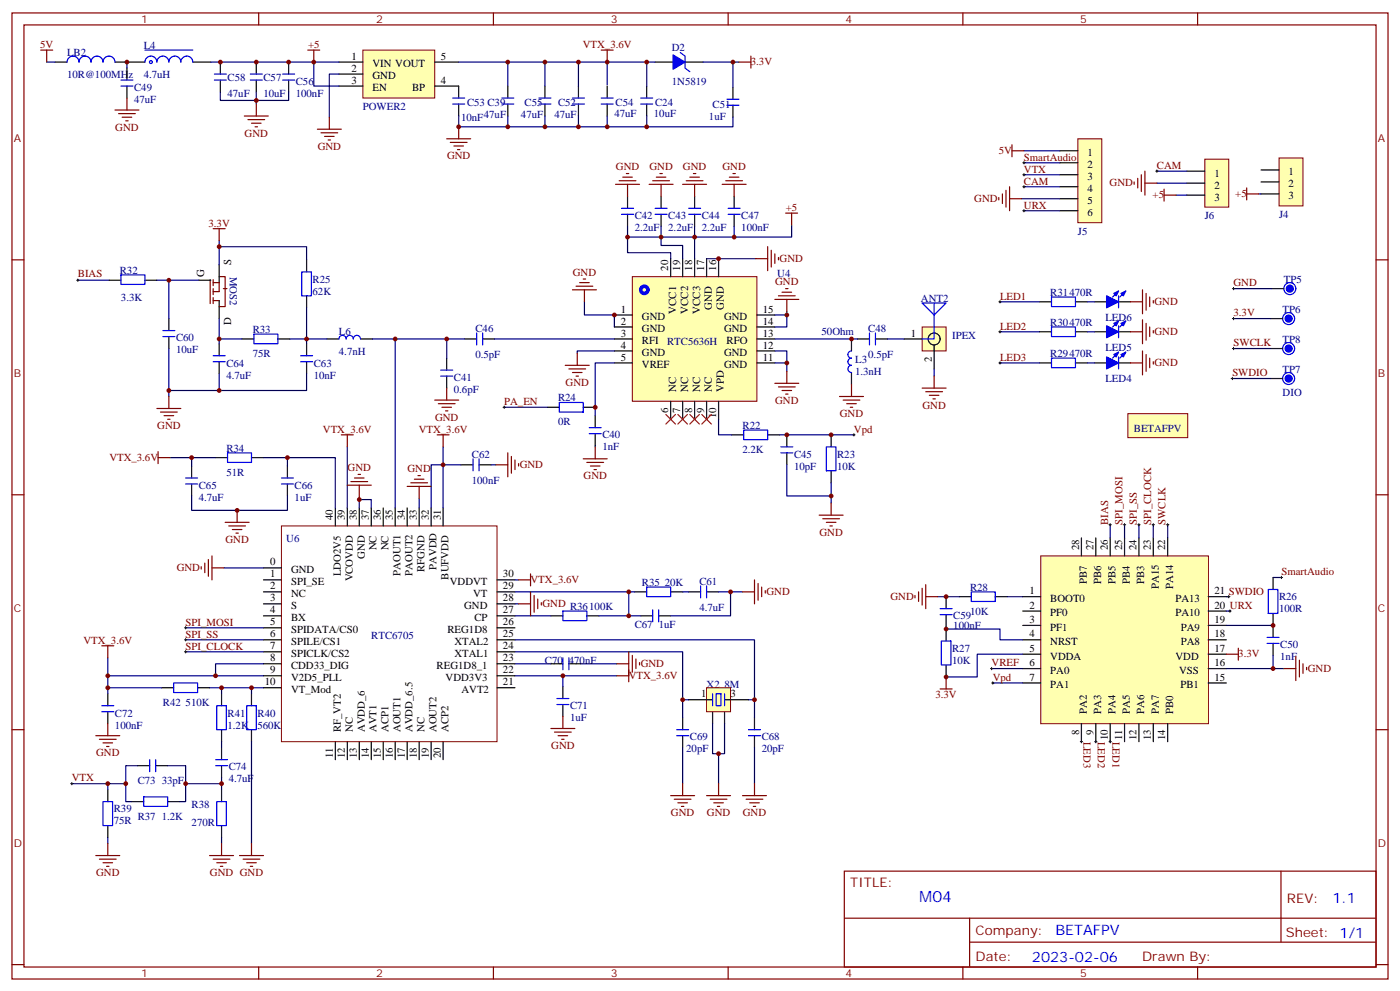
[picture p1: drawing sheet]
<svg xmlns="http://www.w3.org/2000/svg" width="412mm" height="292mm" viewBox="0 0 412 292" stroke-linecap="round" stroke-linejoin="round" font-family="sans-serif">
<g fill="none" stroke="#870000" stroke-width=".35">
<path d="M3.5 3.8h405.4v284.3h-405.4zM7.1 7.3h398.2v277.3h-398.2zM76.2 3.8v3.5M145.3 3.8v3.5M214.5 3.8v3.5M283.6 3.8v3.5M352.8 3.8v3.5M3.5 76.5h3.6M405.3 76.5h3.6M3.5 145.6h3.6M405.3 145.6h3.6M3.5 214.8h3.6"/>
<path d="M405.3 214.8h3.6M248.7 256.4h156.6v28.2h-156.6zM377.3 256.4v20.9M248.7 270.2h156.5M285.6 277.3h119.6M285.6 270.2v14.2M3.5 283.9h3.6M76.2 284.6v3.5M145.3 284.6v3.5M214.5 284.6v3.5M283.6 284.6v3.5M352.8 284.6v3.5"/>
<path d="M405.3 283.9h3.6"/>
</g>
<g fill="none" stroke="#000" stroke-width=".35">
<path d="M149.6 25.3v3.6M149.6 30.6v3.5M190.5 25.3v3.6M190.5 30.6v3.5M184.9 57.8v3.5M194.7 57.8v3.5M204.6 57.8v3.5M184.9 63.1v3.5M194.7 63.1v3.5M204.6 63.1v3.5M250.8 99.8v3.5M131.6 105.4v3.5"/>
<path d="M131.6 110.7v3.5M250.8 109.6v3.6M175.3 122.3v3.6M175.3 127.6v3.6M215.5 128h3.6M226.1 128h3.6"/>
</g>
<g fill="none" stroke="#00f" stroke-width=".35">
<path d="M147.8 30.6h3.5M147.8 28.9h3.5M188.7 30.6h3.6M188.7 28.9h3.6M183.1 61.3h3.5M183.1 63.1h3.5M193 61.3h3.5M193 63.1h3.5M202.8 61.3h3.6M202.8 63.1h3.6M129.8 108.9h3.5M129.8 110.7h3.5"/>
<path d="M250.8 103.3a1.06 1.06 0 0 0-1 1.1 1.06 1.06 0 0 0 1 1 1.06 1.06 0 0 0-1 1.1 1.06 1.06 0 0 0 1 1 1.06 1.06 0 0 0-1 1.1 1.06 1.06 0 0 0 1 1M173.6 125.9h3.5M173.6 127.6h3.5M219.1 126.6h7v2.8h-7z"/>
</g>
<path d="M186.3 81.4h36.7v36.7h-36.7z" fill="#ffffb0" stroke="#800000" stroke-width=".29"/>
<g fill="none" stroke="#000" stroke-width=".35">
<path d="M216.3 57.8v3.5M197.6 76.1v5.3M201.1 76.1v5.3M204.6 76.1v5.3M208.1 76.1v5.3M211.7 76.1v5.3M216.3 63.1v3.5M136.9 99.8h3.5M142.2 99.8h3.5M181 92.7h5.3M181 96.2h5.3M181 99.8h5.3"/>
<path d="M223 92.7h5.2M223 96.2h5.2M223 99.8h5.2M161.2 119.9h3.5M171.8 119.9h3.5M181 103.3h5.3M181 106.8h5.3M197.6 118.1v5.3M201.1 118.1v5.3M204.6 118.1v5.3M208.1 118.1v5.3M211.7 118.1v5.3"/>
<path d="M223 103.3h5.2M223 106.8h5.2M231.8 128v3.5M231.8 133.3v3.5M244.8 128v3.5M244.8 138.6v3.5"/>
</g>
<circle cx="189.8" cy="85.3" r="1.06" fill="none" stroke="#00f" stroke-width="1.1"/>
<path d="M214.5 61.3h3.5M214.5 63.1h3.5M140.4 98v3.5M142.2 98v3.5M164.7 118.5h7.1v2.8h-7.1zM230 131.5h3.5M230 133.3h3.5M243.4 131.5h2.8v7.1h-2.8z" fill="none" stroke="#00f" stroke-width=".35"/>
<path d="M271.6 96.2h7.1v7.1h-7.1z" fill="#ffffb0" stroke="#800000" stroke-width=".29"/>
<g fill="none" stroke="#000" stroke-width=".35">
<path d="M16.2 18.3h3.6M33.9 18.3h3.5M252.6 99.8h3.5M257.9 99.8h3.5M266.3 99.8h5.3M374.3 93.8h3.5M374.6 84.9h3.6M275.2 101.5v7.1"/>
<circle cx="275.2" cy="99.8" r="1.76"/>
</g>
<g fill="none" stroke="#00f" stroke-width=".35">
<path d="M19.8 18.3a1.76 1.76 0 0 1 1.7-1.8 1.76 1.76 0 0 1 1.8 1.8 1.76 1.76 0 0 1 1.7-1.8 1.76 1.76 0 0 1 1.8 1.8 1.76 1.76 0 0 1 1.8-1.8 1.76 1.76 0 0 1 1.7 1.8 1.76 1.76 0 0 1 1.8-1.8 1.76 1.76 0 0 1 1.8 1.8M256.1 98v3.5M257.9 98v3.5M271.6 89.2h7.1l-3.5 3.5zM275.2 89.2v10.6h-3.6"/>
<circle cx="379.6" cy="93.8" r="1.76"/>
<circle cx="379.9" cy="84.9" r="1.76"/>
</g>
<g fill="#00f" stroke="#00f" stroke-width=".29">
<circle cx="379.9" cy="84.9" r="1.06"/>
<circle cx="379.6" cy="93.8" r="1.06"/>
</g>
<path d="M332.2 121.8h17.7v7h-17.7z" fill="#ffffb0" stroke="#800000" stroke-width=".29"/>
<path d="M37.4 18.3h5.3M56.8 18.3h5.3M37.4 20v3.6M37.4 25.3v3.6" fill="none" stroke="#000" stroke-width=".35"/>
<g fill="none" stroke="#00f" stroke-width=".35">
<path d="M42.7 18.3a1.76 1.76 0 0 1 1.7-1.8 1.76 1.76 0 0 1 1.8 1.8 1.76 1.76 0 0 1 1.8-1.8 1.76 1.76 0 0 1 1.7 1.8 1.76 1.76 0 0 1 1.8-1.8 1.76 1.76 0 0 1 1.8 1.8 1.76 1.76 0 0 1 1.7-1.8 1.76 1.76 0 0 1 1.8 1.8M42.7 14.7h14.1M35.6 25.3h3.6M35.6 23.6h3.6"/>
<circle cx="44.4" cy="18.3" r=".43"/>
</g>
<path d="M376.8 46.5h7v14.1h-7z" fill="#ffffb0" stroke="#800000" stroke-width=".29"/>
<g fill="none" stroke="#000" stroke-width=".35">
<path d="M85 18.3v3.5M85 23.6v3.5M135.1 25.3v3.6M135.1 30.6v3.5M160.5 25.3v3.6M160.5 30.6v3.5M170.4 25.3v3.6M170.4 30.6v3.5M178.9 25.3v3.6M178.9 30.6v3.5M215.9 25.7v3.5M215.9 31v3.5"/>
<path d="M371.5 50h5.3M371.5 53.6h5.3M371.5 57.1h5.3M90.3 76.5v3.5M90.3 87.1v3.5M322.4 97.6h3.6M322.4 88.8h3.6M329.5 97.6h3.5M329.5 88.8h3.5M322.4 106.8h3.6M329.5 106.8h3.5M375 170v3.5"/>
<path d="M375 180.6v7M375 189.4v3.5"/>
</g>
<g fill="none" stroke="#00f" stroke-width=".35">
<path d="M83.3 21.8h3.5M83.3 23.6h3.5M133.3 30.6h3.6M133.3 28.9h3.6M158.7 30.6h3.6M158.7 28.9h3.6M168.6 30.6h3.6M168.6 28.9h3.6M177.1 30.6h3.5M177.1 28.9h3.5M214.1 31h3.6M214.1 29.2h3.6"/>
<path d="M88.9 80h2.8v7.1h-2.8zM329.5 87.1v3.5M329.5 95.9v3.5M329.5 94.5l-1.8 1.7M329.5 85.7l-1.8 1.7M331.6 94.5l-1.8 1.7M331.6 85.7l-1.8 1.7M329.5 103.6l-1.8 1.8M329.5 105.1v3.5M331.6 103.6l-1.8 1.8M373.6 173.5h2.8v7.1h-2.8zM373.2 187.6h3.6"/>
<path d="M373.2 189.4h3.6"/>
</g>
<g fill="#00f" stroke="#00f" stroke-width=".35">
<path d="M326 105.1l3.5 1.7-3.5 1.8z"/>
<path d="M328.1 104.4l1.4-.8-.7 1.5z"/>
<path d="M330.2 104.4l1.4-.8-.7 1.5z"/>
<path d="M326 95.9l3.5 1.7-3.5 1.8z"/>
<path d="M328.1 95.2l1.4-.7-.7 1.4z"/>
<path d="M330.2 95.2l1.4-.7-.7 1.4z"/>
<path d="M326 87.1l3.5 1.7-3.5 1.8z"/>
<path d="M328.1 86.4l1.4-.7-.7 1.4z"/>
<path d="M330.2 86.4l1.4-.7-.7 1.4z"/>
</g>
<path d="M106.9 14.7h21.2v14.2h-21.2z" fill="#ffffb0" stroke="#800000" stroke-width=".29"/>
<path d="M64.9 18.3v3.5M75.5 18.3v3.5M99.8 18.3h7.1M128.1 18.3h7M193 18.3h5.3M201.8 18.3h5.3M64.9 23.6v3.5M75.5 23.6v3.5M99.8 21.8h7.1M99.8 25.3h7.1M128.1 25.3h7" fill="none" stroke="#000" stroke-width=".35"/>
<path d="M200.4 15.5l1.4 1v3.5l1.4 1.1M63.1 23.6h3.6M63.1 21.8h3.6M73.7 23.6h3.6M73.7 21.8h3.6" fill="none" stroke="#00f" stroke-width=".35"/>
<path d="M198.3 16.2l3.5 2.1-3.5 2.1z" fill="#00f" stroke="#00f" stroke-width=".35"/>
<path d="M317.5 40.9h7.1v24.6h-7.1z" fill="#ffffb0" stroke="#800000" stroke-width=".29"/>
<g fill="none" stroke="#000" stroke-width=".35">
<path d="M312.2 44.4h5.3M312.2 47.9h5.3M312.2 51.4h5.3M312.2 55h5.3M312.2 58.5h5.3M312.2 62h5.3M306.2 97.6h3.5M306.2 88.8h3.5M316.8 97.6h3.5M316.8 88.8h3.5M306.2 106.8h3.5M316.8 106.8h3.5"/>
<path d="M374.3 111.4h3.5M374.3 102.6h3.5M278.7 175.6v3.5M282.6 175.6h3.5M293.2 175.6h3.5M278.7 180.9v3.5M278.7 185.1v3.6M278.7 195.7v3.5"/>
</g>
<g fill="none" stroke="#00f" stroke-width=".35">
<path d="M309.7 96.2h7.1v2.9h-7.1zM309.7 87.4h7.1v2.8h-7.1zM309.7 105.4h7.1v2.8h-7.1zM276.9 179.1h3.6M286.1 174.2h7.1v2.8h-7.1zM276.9 180.9h3.6M277.3 188.7h2.8v7h-2.8z"/>
<circle cx="379.6" cy="102.6" r="1.76"/>
<circle cx="379.6" cy="111.4" r="1.76"/>
</g>
<g fill="#00f" stroke="#00f" stroke-width=".29">
<circle cx="379.6" cy="111.4" r="1.06"/>
<circle cx="379.6" cy="102.6" r="1.06"/>
</g>
<path d="M306.6 163.6h49.4v49.4h-49.4z" fill="#ffffb0" stroke="#800000" stroke-width=".29"/>
<g fill="none" stroke="#000" stroke-width=".35">
<path d="M64.6 77.9v5.3M32.1 82.5h3.5M42.7 82.5h3.5M49.7 93.8v3.5M49.7 99.1v3.5M58.6 82.5h3.5M64.6 88.5v5.3M318.6 158.3v5.3M322.8 158.3v5.3M327 158.3v5.3M331.3 158.3v5.3M335.5 158.3v5.3"/>
<path d="M339.7 158.3v5.3M344 158.3v5.3M301.3 175.6h5.3M301.3 179.8h5.3M356 175.6h5.2M356 179.8h5.2M301.3 184.1h5.3M301.3 188.3h5.3M301.3 192.5h5.3M301.3 196.8h5.3M356 184.1h5.2M356 188.3h5.2"/>
<path d="M356 192.5h5.2M356 196.8h5.2M301.3 201h5.3M318.6 213v5.3M322.8 213v5.3M327 213v5.3M331.3 213v5.3M335.5 213v5.3M339.7 213v5.3M344 213v5.3M356 201h5.2"/>
</g>
<path d="M35.6 80.9h7.1v2.8h-7.1zM48 97.3h3.5M48 99.1h3.5" fill="none" stroke="#00f" stroke-width=".35"/>
<path d="M61.9 82.3v7.1M62.8 82.3v1.8M62.8 84.9v1.8M62.8 87.6v1.8M62.8 88.5h1.8M62.8 83.2h1.8v2.6h-1.8M64.6 81.4h1.7v8.8h-1.7M65.8 84.9h1.1" fill="none" stroke="#800000" stroke-width=".35"/>
<path d="M354.9 46.8h7v14.2h-7z" fill="#ffffb0" stroke="#800000" stroke-width=".29"/>
<g fill="none" stroke="#000" stroke-width=".35">
<path d="M349.6 50.4h5.3M349.6 53.9h5.3M349.6 57.4h5.3M71.3 99.8h3.5M81.8 99.8h3.6M96.3 99.8h3.5M106.2 99.8h3.5M64.6 101.2v3.5M64.6 106.5v3.5M90.3 101.2v3.5M90.3 106.5v3.5M56.4 137.2v3.5"/>
<path d="M63.5 134.7h3.5M74.1 134.7h3.5M84.7 137.2v3.5M135.8 136.8h3.5M141.1 136.8h3.5M56.4 142.5v3.5M84.7 142.5v3.5M98.8 149.5v5.3M102.3 149.5v5.3M105.8 149.5v5.3M109.4 149.5v5.3M112.9 149.5v5.3"/>
<path d="M116.4 149.5v5.3M119.9 149.5v5.3M123.5 149.5v5.3M127 149.5v5.3M130.5 149.5v5.3M77.6 174.2h5.3M77.6 177.7h5.3M77.6 170.7h5.3M77.6 167.1h5.3M146.4 174.2h5.3M146.4 177.7h5.3M146.4 170.7h5.3"/>
<path d="M202.8 174.2h3.6M208.1 174.2h3.6M77.6 181.3h5.3M77.6 184.8h5.3M77.6 191.8h5.3M77.6 188.3h5.3M77.6 195.4h5.3M77.6 198.9h5.3M146.4 181.3h5.3M146.4 184.8h5.3M146.4 191.8h5.3M146.4 188.3h5.3"/>
<path d="M146.4 195.4h5.3M146.4 198.9h5.3M77.6 202.4h5.3M98.8 218.3v5.3M102.3 218.3v5.3M105.8 218.3v5.3M109.4 218.3v5.3M112.9 218.3v5.3M116.4 218.3v5.3M119.9 218.3v5.3M123.5 218.3v5.3M127 218.3v5.3"/>
<path d="M130.5 218.3v5.3M146.4 202.4h5.3M209.9 209.5v3.5M213.4 209.5v3.5"/>
</g>
<g fill="none" stroke="#00f" stroke-width=".35">
<path d="M74.8 98.4h7v2.8h-7zM106.2 99.7a1.06 1.06 0 0 0-1.1-1 1.06 1.06 0 0 0-1 1.1 1.06 1.06 0 0 0-1.1-1.1 1.06 1.06 0 0 0-1 1.1 1.06 1.06 0 0 0-1.1-1.1 1.06 1.06 0 0 0-1.1 1.1M62.8 104.7h3.5M62.8 106.5h3.5M88.5 104.7h3.6M88.5 106.5h3.6M67 133.3h7.1v2.8h-7.1zM139.3 135v3.6M141.1 135v3.6M54.7 140.7h3.5M54.7 142.5h3.5M82.9 140.7h3.5"/>
<path d="M82.9 142.5h3.5M206.4 172.4v3.6M208.1 172.4v3.6"/>
</g>
<path d="M82.9 154.8h63.5v63.5h-63.5z" fill="none" stroke="#800000" stroke-width=".29"/>
<path d="M208.1 202.4h7.1v7.1h-7.1z" fill="#ffffb0" stroke="#800000" stroke-width=".29"/>
<g fill="none" stroke="#000" stroke-width=".35">
<path d="M187 174.2h3.5M197.6 174.2h3.5M162.3 181.3h3.5M162.3 195.4h3.5M167.6 195.4h3.5M172.9 181.3h3.5M188.7 181.3h3.6M194 181.3h3.6M31.7 204.2v3.5M31.7 209.5v3.5M47.6 202.4h3.6M58.2 202.4h3.5"/>
<path d="M65.3 204.2v3.5M65.3 214.8v3.5M74.1 204.2v3.5M74.1 214.8v3.5M165.8 202.1v3.5M165.8 207.4v3.5M201.1 211.2v3.6M201.1 216.5v3.6M202.8 206h7.1M213.4 206h7.1M222.2 211.2v3.6M222.2 216.5v3.6"/>
<path d="M31.7 232.4v3.5M38.8 235.9h3.5M40.6 225.4h3.5M45.9 225.4h3.5M49.4 235.9h3.5M65.3 220.1v3.5M65.3 225.4v3.5M65.3 232.4v3.5M31.7 243v3.5M65.3 243v3.5"/>
</g>
<g fill="none" stroke="#00f" stroke-width=".35">
<path d="M165.8 179.8h7.1v2.9h-7.1zM190.5 172.8h7.1v2.8h-7.1zM192.3 179.5v3.5M194 179.5v3.5M165.8 193.6v3.5M167.6 193.6v3.5M30 207.7h3.5M30 209.5h3.5M51.2 201h7v2.8h-7zM63.9 207.7h2.8v7.1h-2.8zM72.7 207.7h2.8v7.1h-2.8zM164 207.4h3.6"/>
<path d="M164 205.6h3.6M199.3 216.5h3.5M199.3 214.8h3.5M209.9 204.2v3.5M211 204.2h1.4v3.5h-1.4zM213.4 204.2v3.5M220.5 216.5h3.5M220.5 214.8h3.5M30.3 235.9h2.9v7.1h-2.9zM42.3 234.5h7.1v2.8h-7.1zM44.1 223.6v3.5M45.9 223.6v3.5"/>
<path d="M63.5 225.4h3.5M63.5 223.6h3.5M63.9 235.9h2.8v7.1h-2.8z"/>
</g>
<g fill="none" stroke="#000080" stroke-width=".35">
<path d="M13.8 18.3h2.4M37.4 18.3v1.7M62.1 18.3h37.7M92.4 18.3v7h7.4M135.1 18.3h14.5v7M149.6 18.3h29.3M160.5 18.3v7M170.4 18.3v7M178.9 18.3h14.1M178.9 18.3v6.7M190.5 18.3v7M207.1 18.3h10.6"/>
<path d="M215.9 18.3v7.4M64.9 27.1v2.5h20.1v-2.5M75.5 27.1v3.5M99.8 21.8h-2.8v12.7M135.1 34.1v3.2h55.4v-3.2M149.6 34.1v3.2M160.5 34.1v3.2M170.4 34.1v3.2M178.9 34.1v3.2M215.9 34.5v2.8h-25.4M300.9 58.5h11.3M301.6 44.4h10.6"/>
<path d="M301.6 51.4h10.6M301.6 55h10.6M301.6 47.9h10.6M340.8 50.4h8.8M340.8 53.9h8.8M346.4 57.4h3.2M370.8 57.1h.7M64.6 72.6h25.7v3.9M64.6 70.8v7.1M184.9 66.6v3.2M194.7 66.6v5.6h6.4v3.9M204.6 66.6v9.5"/>
<path d="M208.1 76.1h14.5M216.3 66.6v3.2M233.2 66.3v3.5h-48.3v4.6h12.7v1.7M301.6 62h10.6M22.9 82.5h9.2M46.2 82.5h12.4M49.7 82.5v11.3M64.6 93.8v6h6.7M64.6 99.8v1.4M85.4 99.8h10.9M90.3 90.6v10.6M109.7 99.8h6.7"/>
<path d="M131.6 99.8h-15.2v49.7M136.9 99.8h-5.3v5.6M145.7 99.8h35.3M172.2 88.8v3.9h8.8v3.5M228.2 99.8h24.4M231.8 91.7v1h-3.6M231.8 92.7v3.5h-3.6M261.4 99.8h4.9M294.6 97.6h11.6M294.6 88.8h11.6M320.3 97.6h2.1M320.3 88.8h2.1"/>
<path d="M363.4 84.9h11.2M363.4 93.8h10.9M49.7 102.6v12.3M64.6 110v4.9M90.3 110v4.9h-40.6v1.8M148.5 119.9h12.7M181 106.8h-5.7v15.5M181 103.3h-11v.7M228.2 103.3h3.6v3.5M228.2 106.8h3.6v2.5M275.2 108.6v2.1M294.6 106.8h11.6"/>
<path d="M320.3 106.8h2.1M363 111.4h11.3M363.4 102.6h10.9M50.1 134.7h13.4M56.4 134.7v2.5M77.6 134.7h21.2v14.8M84.7 134.7v2.5M102.3 131.5v18M130.5 131.5v5.3h5.3M144.6 136.8h1.4M175.3 131.2v.3M211.7 123.4v4.6h3.8"/>
<path d="M229.7 128h21.8M231.8 136.8v9.2h13v2.1M56.4 146v4.2h28.3v-4.2M105.8 147h3.6v2.5M105.8 146.3v3.2M123.5 146.7v2.8M127 149.5v-12.7h3.5v12.7M244.8 142.1v3.9M327 154.4v3.9M331.3 154.4v3.9M335.5 154.4v3.9M339.7 154.4v3.9"/>
<path d="M344 154.4v3.9M66 167.1h11.6M151.7 174.2h33.5v7.1h-8.8M151.7 170.7h1.1M151.7 177.7h1.1M185.2 174.2h1.8M201.1 174.2h1.7M211.7 174.2h3.5M218.7 174.2h-3.5v7.1h-17.6M276.2 175.6h6.4M296.7 175.6h4.6M361.2 179.8h1.1"/>
<path d="M361.2 175.6h.7M375 170h2.5M31.7 193.6v5.3M54.7 184.8h22.9M54.7 188.3h22.9M54.7 191.8h22.9M63.5 198.9h-31.8v3.5M77.6 195.4h-14.1v3.5h14.1M151.7 188.3h70.5v17.7M151.7 191.8h49.4v14.2M151.7 198.9h14.1v3.2M151.7 181.3h10.6"/>
<path d="M151.7 195.4h10.6M165.8 198.9h15.9M171.1 195.4h10.6M185.2 181.3h3.5M278.7 184.4v.7h15.9v3.2h6.7M292.1 196.8h9.2M301.3 192.5h-13.4v6.7h-9.2M361.2 196.8h17M361.2 184.1h14.2M375 192.9v3.9M47.6 202.4h-15.9v1.8M61.7 202.4h12.4"/>
<path d="M65.3 202.4v1.8M65.3 218.3v1.8M74.1 218.3v30M77.6 202.4h-3.5v1.8M202.8 206h-1.7v5.2M209.9 213v8.8h3.5v-8.8M220.5 206h1.7v5.2M292.5 201h8.8M21.2 230.6h15.8M31.7 230.6v1.8M40.6 225.4h-3.6v10.5h1.8M49.4 225.4h5.3v10.5h-1.8"/>
<path d="M54.7 230.6h10.6M65.3 228.9v3.5M201.1 220.1v10.5M211.7 221.8v8.8M222.2 220.1v10.5M31.7 246.5v1.8M65.3 246.5v1.8"/>
</g>
<g fill="none" stroke="#000" stroke-width=".29">
<path d="M301.3 47.9h.7M301.3 55h.7M301.3 51.4h.7M301.6 47.6v.7M301.6 51.1v.7M301.6 54.6v.7M340.4 50.4h.7M340.8 50v.7M301.3 62h.7M301.6 61.7v.7M22.6 82.5h.7M22.9 82.1v.7"/>
<path d="M294.2 97.6h.7M294.2 88.8h.7M294.6 88.5v.7M294.6 97.3v.7M363 84.9h.7M363 93.8h.7M363.4 84.6v.7M363.4 93.4v.7M148.2 119.9h.7M148.5 119.5v.7M294.2 106.8h.7M294.6 106.5v.7"/>
<path d="M362.7 111.4h.7M363 111.1v.7M363 102.6h.7M363.4 102.2v.7M251.2 128h.7M251.5 127.6v.7M326.7 154.4h.7M327 154.1v.7M330.9 154.4h.7M331.3 154.1v.7M335.1 154.4h.7M335.5 154.1v.7"/>
<path d="M339.4 154.4h.7M339.7 154.1v.7M343.6 154.4h.7M344 154.1v.7M361.6 175.6h.7M361.9 179.8h.8M361.9 175.3v.7M362.3 179.5v.7M377.1 170h.7M377.5 169.6v.7M54.3 191.8h.7M54.3 188.3h.7"/>
<path d="M54.3 184.8h.7M54.7 184.4v.7M54.7 188v.7M54.7 191.5v.7M291.7 196.8h.8M292.1 196.4v.7M292.1 201h.7M292.5 200.7v.7M318.2 218.3h.7M318.6 217.9v.8M322.4 218.3h.7M322.8 217.9v.8"/>
<path d="M326.7 218.3h.7M327 217.9v.8M20.8 230.6h.7M21.2 230.3v.7"/>
</g>
<g fill="none" stroke="#800000" stroke-width=".35">
<path d="M12 14.7h3.5M13.8 14.7v3.6M90.7 14.7h3.5M92.4 14.7v3.6M177.1 14.7h3.5M178.9 14.7v3.6M217.7 18.3h3.5M221.2 16.5v3.5M33.9 32.4h7M34.9 33.4h5M36 34.5h2.8M37 35.6h.7"/>
<path d="M37.4 28.9v3.5M72 34.1h7M73 35.2h5M74.1 36.3h2.8M75.1 37.3h.7M75.5 30.6v3.5M93.5 38h7M94.5 39.1h5M97 34.5v3.5M135.1 37.3v3.6M95.6 40.1h2.8M96.7 41.2h.7"/>
<path d="M131.6 40.9h7M132.6 41.9h5M133.7 43h2.8M134.8 44h.7M181.3 54.3h7.1M182.4 53.2h4.9M183.4 52.1h2.9M184.5 51.1h.7M184.9 54.3v3.5M191.2 54.3h7.1M192.3 53.2h4.9M193.3 52.1h2.8"/>
<path d="M194.4 51.1h.7M194.7 54.3v3.5M201.1 54.3h7M202.1 53.2h5M203.2 52.1h2.8M204.3 51.1h.7M204.6 54.3v3.5M212.7 54.3h7.1M213.8 53.2h4.9M214.8 52.1h2.9M215.9 51.1h.7M216.3 54.3v3.5"/>
<path d="M294.2 58.1v.7M295.3 57.1v2.8M296.3 56v5M297.4 58.5h3.5M297.4 55v7M298.1 44.4h3.5M298.1 42.6v3.5M334.1 53.6v.7M335.1 52.5v2.8M336.2 51.4v5M337.3 53.9h3.5M337.3 50.4v7"/>
<path d="M342.9 57.4h3.5M342.9 55.7v3.5M367.2 57.1h3.6M367.2 55.3v3.5M62.8 67.3h3.5M64.6 67.3v3.5M222.6 76.1h3.5M226.1 72.6v7.1M227.2 73.7v4.9M228.2 74.7v2.8M229.3 75.8v.7M231.4 62.7h3.5"/>
<path d="M233.2 62.7v3.6M168.6 85.3h7.1M169.7 84.2h4.9M170.7 83.2h2.9M171.8 82.1h.7M172.2 85.3v3.5M228.2 88.1h7.1M229.3 87.1h4.9M230.4 86h2.8M231.4 84.9h.7M231.8 88.1v3.6M333 97.6h3.5"/>
<path d="M333 88.8h3.5M336.5 85.3v7.1M336.5 94.1v7.1M337.6 86.4v4.9M337.6 95.2v4.9M338.7 87.4v2.8M338.7 96.2v2.9M339.7 88.5v.7M339.7 97.3v.7M49.7 116.7v3.5M128.1 117.8h7M129.1 118.8h5"/>
<path d="M130.2 119.9h2.8M131.6 114.2v3.6M166.5 107.5h7.1M167.6 108.6h4.9M168.6 109.6h2.8M169.7 110.7h.7M170 104v3.5M228.2 112.8h7.1M229.3 113.9h4.9M230.4 114.9h2.8M231.4 116h.7M231.8 109.3v3.5"/>
<path d="M247.3 116.7h7.1M248.4 117.8h4.9M249.4 118.8h2.8M250.5 119.9h.7M250.8 113.2v3.5M271.6 114.2h7.1M272.7 115.3h4.9M273.8 116.3h2.8M274.8 117.4h.7M275.2 110.7v3.5M333 106.8h3.5M336.5 103.3v7"/>
<path d="M337.6 104.4v4.9M338.7 105.4v2.8M339.7 106.5v.7M46.2 120.2h7.1M46.6 134.7h3.5M46.6 132.9v3.6M47.3 121.3h4.9M48.3 122.3h2.9M49.4 123.4h.7M100.5 128h3.6M102.3 128v3.5M105.5 139.6h.7"/>
<path d="M123.1 140h.7M128.8 128h3.5M130.5 128v3.5M131.2 120.9h.7M146 136.8h3.6M149.6 133.3v7M150.6 134.3v5M151.7 135.4v2.8M152.8 136.5v.7M171.8 135h7.1M172.9 136.1h4.9M173.9 137.2h2.8"/>
<path d="M175 138.2h.7M175.3 131.5v3.5M66.3 153.7h7.1M67.4 154.8h4.9M68.4 155.9h2.9M69.5 156.9h.7M69.8 150.2v3.5M102.3 142.8h7.1M103.4 141.7h4.9M104.4 140.7h2.8M105.8 142.8v3.5M119.9 143.2h7.1"/>
<path d="M121 142.1h4.9M122.1 141h2.8M123.5 143.2v3.5M241.3 151.6h7.1M242.4 152.7h4.9M243.4 153.7h2.8M244.5 154.8h.7M244.8 148.1v3.5M59.3 166.8v.7M60.3 165.7v2.9M61.4 164.7v4.9M62.4 167.1h3.6"/>
<path d="M62.4 163.6v7.1M152.8 170.7h3.5M152.8 177.7h3.5M156.3 168.9v3.5M156.3 174.2v7.1M157.3 175.3v4.9M158.4 176.3v2.8M159.5 177.4v.7M218.7 174.2h3.5M222.2 170.7v7M223.3 171.7v5M224.4 172.8v2.8"/>
<path d="M225.4 173.8v.8M269.5 175.3v.7M270.6 174.2v2.8M271.6 173.1v5M272.7 175.6h3.5M272.7 172.1v7M30 190.1h3.5M31.7 190.1v3.5M181.7 195.4h3.5M181.7 198.9h3.5M185.2 191.8v8.9M186.3 192.9v4.9"/>
<path d="M187.3 194v2.8M188.4 195v.7M278.7 199.2v3.6M361.2 192.5h3.6M364.8 190.8v3.5M378.2 196.8h3.5M381.7 193.3v7M382.8 194.3v4.9M383.8 195.4v2.8M384.9 196.4v.7M28.2 216.5h7.1M29.3 217.6h4.9"/>
<path d="M30.3 218.7h2.9M31.4 219.7h.7M31.7 213v3.5M162.3 214.4h7M163.3 215.5h5M164.4 216.5h2.8M165.5 217.6h.7M165.8 210.9v3.5M276.9 202.8h3.6M197.6 234.2h7M198.6 235.2h5M199.7 236.3h2.8"/>
<path d="M200.7 237.3h.7M201.1 230.6v3.6M208.1 234.2h7.1M209.2 235.2h4.9M210.3 236.3h2.8M211.3 237.3h.7M211.7 230.6v3.6M218.7 234.2h7.1M219.8 235.2h4.9M220.8 236.3h2.9M221.9 237.3h.7M222.2 230.6v3.6"/>
<path d="M28.2 251.8h7.1M29.3 252.9h4.9M30.3 253.9h2.9M31.4 255h.7M31.7 248.3v3.5M61.7 251.8h7.1M62.8 252.9h4.9M63.9 253.9h2.8M64.9 255h.7M65.3 248.3v3.5M70.6 251.8h7M71.6 252.9h5"/>
<path d="M72.7 253.9h2.8M73.7 255h.7M74.1 248.3v3.5"/>
</g>
<path d="M196.1 122l2.9 2.8M199 122l-2.9 2.8M199.7 122l2.8 2.8M202.5 122l-2.8 2.8M203.2 122l2.8 2.8M206 122l-2.8 2.8M206.7 122l2.8 2.8M209.5 122l-2.8 2.8" fill="none" stroke="#f00" stroke-width=".35"/>
<g fill="#800000">
<circle cx="375" cy="184.1" r=".71"/>
<circle cx="375" cy="196.8" r=".71"/>
<circle cx="278.7" cy="175.6" r=".71"/>
<circle cx="278.7" cy="185.1" r=".71"/>
<circle cx="278.7" cy="199.2" r=".71"/>
<circle cx="250.8" cy="99.8" r=".71"/>
<circle cx="244.8" cy="128" r=".71"/>
<circle cx="244.8" cy="146" r=".71"/>
<circle cx="231.8" cy="92.7" r=".71"/>
<circle cx="231.8" cy="106.8" r=".71"/>
<circle cx="231.8" cy="128" r=".71"/>
<circle cx="222.3" cy="206" r=".71"/>
<circle cx="216.3" cy="69.8" r=".71"/>
<circle cx="215.9" cy="18.3" r=".71"/>
<circle cx="215.2" cy="174.2" r=".71"/>
<circle cx="211.7" cy="76.1" r=".71"/>
<circle cx="211.7" cy="221.8" r=".71"/>
<circle cx="204.6" cy="69.8" r=".71"/>
<circle cx="201.1" cy="206" r=".71"/>
<circle cx="194.7" cy="69.8" r=".71"/>
<circle cx="190.5" cy="18.3" r=".71"/>
<circle cx="190.5" cy="37.3" r=".71"/>
<circle cx="185.2" cy="174.2" r=".71"/>
<circle cx="185.2" cy="181.3" r=".71"/>
<circle cx="184.9" cy="69.8" r=".71"/>
<circle cx="181" cy="92.7" r=".71"/>
<circle cx="178.9" cy="18.3" r=".71"/>
<circle cx="178.9" cy="37.3" r=".71"/>
<circle cx="175.3" cy="119.9" r=".71"/>
<circle cx="170.4" cy="18.3" r=".71"/>
<circle cx="170.4" cy="37.3" r=".71"/>
<circle cx="165.8" cy="198.9" r=".71"/>
<circle cx="160.5" cy="18.3" r=".71"/>
<circle cx="160.5" cy="37.3" r=".71"/>
<circle cx="149.6" cy="18.3" r=".71"/>
<circle cx="149.6" cy="37.3" r=".71"/>
<circle cx="135.1" cy="37.3" r=".71"/>
<circle cx="131.6" cy="99.8" r=".71"/>
<circle cx="130.5" cy="136.8" r=".71"/>
<circle cx="116.4" cy="99.8" r=".71"/>
<circle cx="105.8" cy="147" r=".71"/>
<circle cx="92.4" cy="18.3" r=".71"/>
<circle cx="90.3" cy="99.8" r=".71"/>
<circle cx="85" cy="18.3" r=".71"/>
<circle cx="84.7" cy="134.7" r=".71"/>
<circle cx="75.5" cy="18.3" r=".71"/>
<circle cx="75.5" cy="29.6" r=".71"/>
<circle cx="74.1" cy="202.4" r=".71"/>
<circle cx="69.9" cy="150.2" r=".71"/>
<circle cx="65.3" cy="202.4" r=".71"/>
<circle cx="65.3" cy="230.6" r=".71"/>
<circle cx="64.9" cy="18.3" r=".71"/>
<circle cx="64.6" cy="72.6" r=".71"/>
<circle cx="64.6" cy="99.8" r=".71"/>
<circle cx="64.6" cy="114.9" r=".71"/>
<circle cx="63.5" cy="198.9" r=".71"/>
<circle cx="56.4" cy="134.7" r=".71"/>
<circle cx="54.7" cy="230.6" r=".71"/>
<circle cx="49.7" cy="82.5" r=".71"/>
<circle cx="49.7" cy="114.9" r=".71"/>
<circle cx="37.4" cy="18.3" r=".71"/>
<circle cx="37" cy="230.6" r=".71"/>
<circle cx="31.8" cy="198.9" r=".71"/>
<circle cx="31.8" cy="202.4" r=".71"/>
<circle cx="31.8" cy="230.6" r=".71"/>
</g>
<text font-size="4.6" fill="#00f" x="270.8" y="265.4">M04</text>
<g font-size="4.2" fill="#00f">
<text x="392.5" y="265.7">1.1</text>
<text x="310.9" y="275.2">BETAFPV</text>
<text x="304" y="283">2023-02-06</text>
</g>
<g font-size="3.9" fill="#800">
<text x="250.5" y="261">TITLE:</text>
<text x="379.1" y="265.7">REV:</text>
<text x="287.4" y="275.2">Company:</text>
<text x="378.7" y="275.8">Sheet: 1/1</text>
<text x="287.4" y="282.9">Date:</text>
<text x="336.4" y="282.9">Drawn By:</text>
</g>
<g font-size="3.2" fill="#800">
<text x="41.6" y="6.8">1</text>
<text x="110.8" y="6.8">2</text>
<text x="179.9" y="6.8">3</text>
<text x="249.1" y="6.8">4</text>
<text x="318.2" y="6.8">5</text>
<text x="4.1" y="41.9">A</text>
<text x="405.9" y="41.9">A</text>
<text x="4.1" y="111.1">B</text>
<text x="405.9" y="111.1">B</text>
<text x="4.1" y="180.2">C</text>
<text x="405.9" y="180.2">C</text>
<text x="4.1" y="249.3">D</text>
<text x="405.9" y="249.3">D</text>
<text x="41.6" y="287.6">1</text>
<text x="110.8" y="287.6">2</text>
<text x="179.9" y="287.6">3</text>
<text x="249.1" y="287.6">4</text>
<text x="318.2" y="287.6">5</text>
</g>
<g font-size="3.2" fill="#800000">
<text x="11.8" y="14.1">5V</text>
<text x="90.7" y="14.1">+5</text>
<text x="171.7" y="14.1">VTX_3.6V</text>
<text x="221.2" y="19.2">3.3V</text>
<text x="34" y="38.5">GND</text>
<text x="72.1" y="40.2">GND</text>
<text x="93.6" y="44.1">GND</text>
<text x="131.7" y="46.9">GND</text>
<text x="294.2" y="45.3">5V</text>
<text x="301.6" y="47.3">SmartAudio</text>
<text x="181.4" y="50.1">GND</text>
<text x="191.3" y="50.1">GND</text>
<text x="201.2" y="50.1">GND</text>
<text x="212.8" y="50.1">GND</text>
<text x="301.6" y="50.8">VTX</text>
<text x="340.8" y="49.7">CAM</text>
<text x="287" y="59.4">GND</text>
<text x="301.6" y="54.3">CAM</text>
<text x="326.9" y="54.9">GND</text>
<text x="339.5" y="58.4">+5</text>
<text x="363.9" y="58">+5</text>
<text x="231.5" y="62.1">+5</text>
<text x="301.6" y="61.4">URX</text>
<text x="61.4" y="66.7">3.3V</text>
<text x="229.7" y="77.1">GND</text>
<text x="22.9" y="81.7">BIAS</text>
<text x="168.7" y="81.1">GND</text>
<text x="228.3" y="84">GND</text>
<text x="294.6" y="88.2">LED1</text>
<text x="340.1" y="89.8">GND</text>
<text x="363.4" y="84.3">GND</text>
<text x="363.4" y="93.1">3.3V</text>
<text x="294.6" y="97">LED2</text>
<text x="340.1" y="98.6">GND</text>
<text x="363.4" y="102">SWCLK</text>
<text x="294.6" y="106.2">LED3</text>
<text x="340.1" y="107.8">GND</text>
<text x="166.6" y="113.6">GND</text>
<text x="363" y="110.8">SWDIO</text>
<text x="148.5" y="119.2">PA_EN</text>
<text x="228.3" y="118.9">GND</text>
<text x="128.2" y="123.8">GND</text>
<text x="247.4" y="122.8">GND</text>
<text x="271.7" y="120.3">GND</text>
<text x="46.3" y="126.3">GND</text>
<text x="95.1" y="127.4">VTX_3.6V</text>
<text x="123.4" y="127.4">VTX_3.6V</text>
<text x="251.5" y="127.4">Vpd</text>
<text x="32.2" y="135.6">VTX_3.6V</text>
<text x="153.1" y="137.8">GND</text>
<text x="102.4" y="138.6">GND</text>
<text x="120" y="139">GND</text>
<text x="171.9" y="141.1">GND</text>
<text x="326.4" y="154.4" transform="rotate(-90 326.4 154.4)">BIAS</text>
<text x="330.6" y="154.4" transform="rotate(-90 330.6 154.4)">SPI_MOSI</text>
<text x="334.9" y="154.4" transform="rotate(-90 334.9 154.4)">SPI_SS</text>
<text x="339.1" y="154.4" transform="rotate(-90 339.1 154.4)">SPI_CLOCK</text>
<text x="343.3" y="154.4" transform="rotate(-90 343.3 154.4)">SWCLK</text>
<text x="66.4" y="159.8">GND</text>
<text x="241.4" y="157.7">GND</text>
<text x="52.1" y="168.1">GND</text>
<text x="156.3" y="171.6">VTX_3.6V</text>
<text x="377.5" y="169.3">SmartAudio</text>
<text x="159.8" y="178.7">GND</text>
<text x="225.8" y="175.2">GND</text>
<text x="262.3" y="176.6">GND</text>
<text x="54.7" y="184.1">SPI_MOSI</text>
<text x="24.6" y="189.4">VTX_3.6V</text>
<text x="54.7" y="191.2">SPI_CLOCK</text>
<text x="54.7" y="187.7">SPI_SS</text>
<text x="188.7" y="196.3">GND</text>
<text x="292.1" y="196.1">VREF</text>
<text x="364.8" y="193.5">3.3V</text>
<text x="385.2" y="197.7">GND</text>
<text x="185.2" y="199.8">VTX_3.6V</text>
<text x="292.5" y="200.4">Vpd</text>
<text x="275.6" y="205.3">3.3V</text>
<text x="162.4" y="220.5">GND</text>
<text x="319.2" y="218.3" transform="rotate(90 319.2 218.3)">LED3</text>
<text x="323.4" y="218.3" transform="rotate(90 323.4 218.3)">LED2</text>
<text x="327.7" y="218.3" transform="rotate(90 327.7 218.3)">LED1</text>
<text x="28.3" y="222.6">GND</text>
<text x="21.2" y="230">VTX</text>
<text x="197.7" y="240.2">GND</text>
<text x="208.2" y="240.2">GND</text>
<text x="218.8" y="240.2">GND</text>
<text x="28.3" y="257.9">GND</text>
<text x="61.8" y="257.9">GND GND</text>
</g>
<g font-size="3.2" fill="#000080">
<text x="19.8" y="16.5">LB2</text>
<text x="42.3" y="14.4">L4</text>
<text x="197.9" y="15.1">D2</text>
<text x="19.8" y="22.9">10R@100MHz</text>
<text x="42.3" y="22.9">4.7uH</text>
<text x="67" y="23.9">C58</text>
<text x="77.6" y="23.9">C57</text>
<text x="39.5" y="26.7">C49</text>
<text x="67" y="28.5">47uF</text>
<text x="77.6" y="28.5">10uF</text>
<text x="87.1" y="28.5">100nF</text>
<text x="87.1" y="25">C56</text>
<text x="197.9" y="25">1N5819</text>
<text x="39.5" y="30.3">47uF</text>
<text x="106.9" y="32.4">POWER2</text>
<text x="135.8" y="35.6">10nF47uF</text>
<text x="137.6" y="31.3">C53 C39</text>
<text x="153.5" y="34.9">47uF</text>
<text x="154.5" y="31.3">C55</text>
<text x="163.3" y="34.9">47uF</text>
<text x="164.4" y="31.3">C52</text>
<text x="181" y="34.5">47uF</text>
<text x="181.3" y="31.3">C54</text>
<text x="192.6" y="34.5">10uF</text>
<text x="193" y="31.3">C24</text>
<text x="208.8" y="35.2">1uF</text>
<text x="209.9" y="31.7">C51</text>
<text x="187" y="64.5">C42</text>
<text x="196.8" y="64.5">C43</text>
<text x="206.7" y="64.5">C44</text>
<text x="218.4" y="64.5">C47</text>
<text x="354.9" y="64.5">J6</text>
<text x="376.8" y="64.1">J4</text>
<text x="187" y="68">2.2uF</text>
<text x="196.8" y="68">2.2uF</text>
<text x="206.7" y="68">2.2uF</text>
<text x="218.4" y="68">100nF</text>
<text x="317.5" y="69.1">J5</text>
<text x="35.3" y="80.5">R32</text>
<text x="67.7" y="81.4" transform="rotate(90 67.7 81.4)">MOS2</text>
<text x="92.1" y="83.2">R25</text>
<text x="229" y="81.4">U4</text>
<text x="378.2" y="83.2">TP5</text>
<text x="35.6" y="88.5">3.3K</text>
<text x="92.1" y="86.7">62K</text>
<text x="271.3" y="88.8">ANT2</text>
<text x="309.4" y="87.1">R31470R</text>
<text x="309.4" y="95.9">R30470R</text>
<text x="325.6" y="94.5">LED6</text>
<text x="377.8" y="92">TP6</text>
<text x="51.9" y="100.5">C60</text>
<text x="74.4" y="98">R33</text>
<text x="99.8" y="98.7">L6</text>
<text x="140.1" y="97.6">C46</text>
<text x="196.5" y="101.5">RTC5636H</text>
<text x="242" y="98.7">50Ohm</text>
<text x="255.8" y="97.6">C48</text>
<text x="280.5" y="99.8">IPEX</text>
<text x="377.8" y="100.8">TP8</text>
<text x="51.9" y="104">10uF</text>
<text x="66.7" y="107.9">C64</text>
<text x="74.4" y="105.1">75R</text>
<text x="92.4" y="107.9">C63</text>
<text x="99.8" y="104.4">4.7nH</text>
<text x="140.1" y="105.4">0.5pF</text>
<text x="251.9" y="106.8">L3</text>
<text x="255.8" y="105.4">0.5pF</text>
<text x="309.4" y="105.1">R29470R</text>
<text x="325.6" y="103.3">LED5</text>
<text x="66.7" y="111.4">4.7uF</text>
<text x="92.4" y="111.4">10nF</text>
<text x="133.7" y="112.1">C41</text>
<text x="251.9" y="110.3">1.3nH</text>
<text x="325.6" y="112.5">LED4</text>
<text x="377.8" y="109.6">TP7</text>
<text x="133.7" y="115.6">0.6pF</text>
<text x="164.4" y="118.1">R24</text>
<text x="377.8" y="116.7">DIO</text>
<text x="164.4" y="125.2">0R</text>
<text x="177.4" y="129">C40</text>
<text x="218.7" y="126.2">R22</text>
<text x="334" y="127">BETAFPV</text>
<text x="66.7" y="132.9">R34</text>
<text x="139" y="134.7">C62</text>
<text x="177.4" y="132.6">1nF</text>
<text x="218.7" y="133.3">2.2K</text>
<text x="233.9" y="134.7">C45</text>
<text x="246.6" y="134.7">R23</text>
<text x="58.6" y="143.9">C65</text>
<text x="66.7" y="140">51R</text>
<text x="86.8" y="143.9">C66</text>
<text x="139" y="142.5">100nF</text>
<text x="233.9" y="138.2">10pF</text>
<text x="246.6" y="138.2">10K</text>
<text x="58.6" y="147.4">4.7uF</text>
<text x="86.8" y="147.4">1uF</text>
<text x="84.3" y="159.4">U6</text>
<text x="189.1" y="172.4">R35</text>
<text x="195.8" y="172.4">20K</text>
<text x="206" y="172.1">C61</text>
<text x="285.8" y="173.8">R28</text>
<text x="167.9" y="179.5">R36100K</text>
<text x="206" y="179.8">4.7uF</text>
<text x="376.8" y="176.7">R26</text>
<text x="187" y="184.8">C67</text>
<text x="194" y="184.8">1uF</text>
<text x="280.8" y="185.1">100nF</text>
<text x="280.8" y="182.3">C59</text>
<text x="285.8" y="180.9">10K</text>
<text x="376.8" y="180.2">100R</text>
<text x="109.4" y="188">RTC6705</text>
<text x="280.5" y="191.8">R27</text>
<text x="377.1" y="190.8">C50</text>
<text x="160.5" y="195.4">C70</text>
<text x="167.6" y="195.4">470nF</text>
<text x="280.5" y="195.4">10K</text>
<text x="377.1" y="194.3">1nF</text>
<text x="208.1" y="202.4">X2</text>
<text x="213.4" y="202.4">8M</text>
<text x="48" y="207.7">R42</text>
<text x="54.7" y="207.7">510K</text>
<text x="167.9" y="208.8">C71</text>
<text x="33.9" y="214.4">100nF</text>
<text x="33.9" y="210.9">C72</text>
<text x="67" y="214.4">1.2K</text>
<text x="67" y="210.9">R41</text>
<text x="75.8" y="214.4">560K</text>
<text x="75.8" y="210.9">R40</text>
<text x="167.9" y="212.3">1uF</text>
<text x="202.1" y="221.5">20pF</text>
<text x="203.2" y="217.9">C69</text>
<text x="224.4" y="221.5">20pF</text>
<text x="224.4" y="217.9">C68</text>
<text x="67.4" y="226.8">C74</text>
<text x="40.6" y="230.6">C73</text>
<text x="47.6" y="230.6">33pF</text>
<text x="67.4" y="230.3">4.7uF</text>
<text x="33.5" y="239.1">R39</text>
<text x="56.4" y="237.7">R38</text>
<text x="33.5" y="242.6">75R</text>
<text x="40.6" y="241.2">R37</text>
<text x="47.6" y="241.2">1.2K</text>
<text x="56.4" y="243">270R</text>
</g>
<g font-size="3.2">
<text x="103.5" y="17.6">1</text>
<text x="129.8" y="17.6">5</text>
<text x="103.5" y="21.1">2</text>
<text x="109.7" y="19.9">VIN VOUT</text>
<text x="109.7" y="23.4">GND</text>
<text x="103.5" y="24.6">3</text>
<text x="109.7" y="26.9">EN</text>
<text x="121.4" y="26.9">BP</text>
<text x="129.8" y="24.6">4</text>
<text x="320.3" y="46">1</text>
<text x="320.3" y="49.5">2</text>
<text x="320.3" y="53">3</text>
<text x="357.7" y="52">1</text>
<text x="379.6" y="51.6">1</text>
<text x="320.3" y="56.6">4</text>
<text x="357.7" y="55.5">2</text>
<text x="357.7" y="59">3</text>
<text x="379.6" y="55.1">2</text>
<text x="379.6" y="58.7">3</text>
<text x="320.3" y="60.1">5</text>
<text x="320.3" y="63.6">6</text>
<text x="68.1" y="77.9" transform="rotate(-90 68.1 77.9)">S</text>
<text x="60.1" y="81.4" transform="rotate(-90 60.1 81.4)">G</text>
<text x="196.8" y="79.7" transform="rotate(-90 196.8 79.7)">20</text>
<text x="200.4" y="79.7" transform="rotate(-90 200.4 79.7)">19</text>
<text x="203.9" y="79.7" transform="rotate(-90 203.9 79.7)">18</text>
<text x="207.4" y="79.7" transform="rotate(-90 207.4 79.7)">17</text>
<text x="211" y="79.7" transform="rotate(-90 211 79.7)">16</text>
<text x="68.1" y="95.5" transform="rotate(-90 68.1 95.5)">D</text>
<text x="182.9" y="92">1</text>
<text x="182.9" y="95.5">2</text>
<text x="189.1" y="94.3">GND</text>
<text x="199.1" y="92.3" transform="rotate(-90 199.1 92.3)">VCC1</text>
<text x="202.7" y="92.3" transform="rotate(-90 202.7 92.3)">VCC2</text>
<text x="206.2" y="92.3" transform="rotate(-90 206.2 92.3)">VCC3</text>
<text x="209.7" y="91.1" transform="rotate(-90 209.7 91.1)">GND</text>
<text x="213.3" y="91.1" transform="rotate(-90 213.3 91.1)">GND</text>
<text x="213.3" y="94.3">GND</text>
<text x="224.7" y="95.5">14</text>
<text x="224.7" y="92">15</text>
<text x="182.9" y="99.1">3</text>
<text x="189.1" y="97.8">GND</text>
<text x="189.1" y="101.4">RFI</text>
<text x="213.3" y="97.8">GND</text>
<text x="214" y="101.4">RFO</text>
<text x="224.7" y="99.1">13</text>
<text x="268.3" y="99.1">1</text>
<text x="182.9" y="102.6">4</text>
<text x="182.9" y="106.1">5</text>
<text x="189.1" y="104.9">GNDRFPA5542</text>
<text x="213.3" y="104.9">GND</text>
<text x="224.7" y="106.1">11</text>
<text x="224.7" y="102.6">12</text>
<text x="274.5" y="106.6" transform="rotate(-90 274.5 106.6)">2</text>
<text x="189.1" y="108.4">VREF</text>
<text x="213.3" y="108.4">GND</text>
<text x="199.1" y="115.3" transform="rotate(-90 199.1 115.3)">NC</text>
<text x="202.7" y="115.3" transform="rotate(-90 202.7 115.3)">NC</text>
<text x="206.2" y="115.3" transform="rotate(-90 206.2 115.3)">NC</text>
<text x="209.7" y="115.3" transform="rotate(-90 209.7 115.3)">NC</text>
<text x="213.3" y="115.3" transform="rotate(-90 213.3 115.3)">VPD</text>
<text x="196.8" y="121.5" transform="rotate(-90 196.8 121.5)">6</text>
<text x="200.4" y="121.5" transform="rotate(-90 200.4 121.5)">7</text>
<text x="203.9" y="121.5" transform="rotate(-90 203.9 121.5)">8</text>
<text x="207.4" y="121.5" transform="rotate(-90 207.4 121.5)">9</text>
<text x="211" y="123" transform="rotate(-90 211 123)">10</text>
<text x="98.1" y="153" transform="rotate(-90 98.1 153)">40</text>
<text x="101.6" y="153" transform="rotate(-90 101.6 153)">39</text>
<text x="105.1" y="153" transform="rotate(-90 105.1 153)">38</text>
<text x="108.7" y="153" transform="rotate(-90 108.7 153)">37</text>
<text x="112.2" y="153" transform="rotate(-90 112.2 153)">36</text>
<text x="115.7" y="153" transform="rotate(-90 115.7 153)">35</text>
<text x="119.2" y="153" transform="rotate(-90 119.2 153)">34</text>
<text x="122.8" y="153" transform="rotate(-90 122.8 153)">33</text>
<text x="126.3" y="153" transform="rotate(-90 126.3 153)">32</text>
<text x="129.8" y="153" transform="rotate(-90 129.8 153)">31</text>
<text x="317.9" y="161.9" transform="rotate(-90 317.9 161.9)">28</text>
<text x="322.1" y="161.9" transform="rotate(-90 322.1 161.9)">27</text>
<text x="326.3" y="161.9" transform="rotate(-90 326.3 161.9)">26</text>
<text x="330.6" y="161.9" transform="rotate(-90 330.6 161.9)">25</text>
<text x="334.8" y="161.9" transform="rotate(-90 334.8 161.9)">24</text>
<text x="339" y="161.9" transform="rotate(-90 339 161.9)">23</text>
<text x="343.3" y="161.9" transform="rotate(-90 343.3 161.9)">22</text>
<text x="79.6" y="166.4">0</text>
<text x="107.4" y="164.5" transform="rotate(-90 107.4 164.5)">GND</text>
<text x="110.9" y="162" transform="rotate(-90 110.9 162)">NC</text>
<text x="114.5" y="162" transform="rotate(-90 114.5 162)">NC</text>
<text x="128.6" y="167.7" transform="rotate(-90 128.6 167.7)">PAVDD</text>
<text x="79.6" y="173.5">2</text>
<text x="79.6" y="170">1</text>
<text x="85.7" y="172.3">SPI_SE</text>
<text x="85.7" y="168.7">GND</text>
<text x="100.4" y="169.6" transform="rotate(-90 100.4 169.6)">LDO2V5</text>
<text x="103.9" y="171.1" transform="rotate(-90 103.9 171.1)">VCOVDD</text>
<text x="118" y="169.4" transform="rotate(-90 118 169.4)">PAOUT1</text>
<text x="121.5" y="169.4" transform="rotate(-90 121.5 169.4)">PAOUT2</text>
<text x="125.1" y="168.3" transform="rotate(-90 125.1 168.3)">RFGND</text>
<text x="132.1" y="170.6" transform="rotate(-90 132.1 170.6)">BUFVDD</text>
<text x="132.5" y="172.3">VDDVT</text>
<text x="148.2" y="173.5">29</text>
<text x="148.2" y="170">30</text>
<text x="320.1" y="171.9" transform="rotate(-90 320.1 171.9)">PB7</text>
<text x="324.4" y="171.9" transform="rotate(-90 324.4 171.9)">PB6</text>
<text x="328.6" y="171.9" transform="rotate(-90 328.6 171.9)">PB5</text>
<text x="332.8" y="171.9" transform="rotate(-90 332.8 171.9)">PB4</text>
<text x="337.1" y="171.9" transform="rotate(-90 337.1 171.9)">PB3</text>
<text x="341.3" y="173.3" transform="rotate(-90 341.3 173.3)">PA15</text>
<text x="345.5" y="173.3" transform="rotate(-90 345.5 173.3)">PA14</text>
<text x="79.6" y="177">3</text>
<text x="85.7" y="179.3">S</text>
<text x="85.7" y="175.8">NC</text>
<text x="136.7" y="179.3">GND</text>
<text x="139.4" y="175.8">VT</text>
<text x="148.2" y="177">28</text>
<text x="303.2" y="174.9">1</text>
<text x="303.2" y="179.1">2</text>
<text x="309.4" y="177.2">BOOT0</text>
<text x="346.2" y="177.2">PA13</text>
<text x="357.7" y="179.1">20 URX</text>
<text x="357.7" y="174.9">21 SWDIO</text>
<text x="79.6" y="180.6">4</text>
<text x="79.6" y="184.1">5</text>
<text x="85.7" y="182.8">BX</text>
<text x="139.7" y="182.8">CP</text>
<text x="148.2" y="184.1">26</text>
<text x="148.2" y="180.6">27</text>
<text x="303.2" y="183.4">3</text>
<text x="309.4" y="181.4">PF0</text>
<text x="309.4" y="185.7">PF1</text>
<text x="346.2" y="181.4">PA10</text>
<text x="347.8" y="185.7">PA9</text>
<text x="357.7" y="183.4">19</text>
<text x="79.6" y="191.1">7</text>
<text x="79.6" y="187.6">6</text>
<text x="85.7" y="186.4">SPIDATA/CS0</text>
<text x="85.7" y="189.9">SPILE/CS1</text>
<text x="131.8" y="186.4">REG1D8</text>
<text x="133.9" y="189.9">XTAL2</text>
<text x="148.2" y="191.1">24</text>
<text x="148.2" y="187.6">25</text>
<text x="303.2" y="187.6">4</text>
<text x="303.2" y="191.8">5</text>
<text x="309.4" y="189.9">NRST</text>
<text x="347.8" y="189.9">PA8</text>
<text x="357.7" y="191.8">17</text>
<text x="357.7" y="187.6">18</text>
<text x="79.6" y="194.7">8</text>
<text x="85.7" y="193.4">SPICLK/CS2</text>
<text x="85.7" y="197">CDD33_DIG</text>
<text x="128.6" y="197">REG1D8_1</text>
<text x="133.9" y="193.4">XTAL1</text>
<text x="148.2" y="194.7">23</text>
<text x="303.2" y="196.1">6</text>
<text x="309.4" y="194.1">VDDA</text>
<text x="346.3" y="194.1">VDD</text>
<text x="357.7" y="196.1">16</text>
<text x="78" y="201.7">10</text>
<text x="79.6" y="198.2">9</text>
<text x="85.7" y="200.5">V2D5_PLL</text>
<text x="131.3" y="200.5">VDD3V3</text>
<text x="148.2" y="201.7">21</text>
<text x="148.2" y="198.2">22</text>
<text x="303.2" y="200.3">7</text>
<text x="309.4" y="198.4">PA0</text>
<text x="309.4" y="202.6">PA1</text>
<text x="347.4" y="198.4">VSS</text>
<text x="347.7" y="202.6">PB1</text>
<text x="357.7" y="200.3">15</text>
<text x="85.7" y="204">VT_Mod</text>
<text x="135.9" y="204">AVT2</text>
<text x="206.6" y="205.2">1</text>
<text x="215.2" y="205.2">3</text>
<text x="100.4" y="215.5" transform="rotate(-90 100.4 215.5)">RF_VT2</text>
<text x="103.9" y="215.5" transform="rotate(-90 103.9 215.5)">NC</text>
<text x="107.4" y="215.5" transform="rotate(-90 107.4 215.5)">AVDD_6</text>
<text x="110.9" y="215.5" transform="rotate(-90 110.9 215.5)">AVT1</text>
<text x="114.5" y="215.5" transform="rotate(-90 114.5 215.5)">ACP1</text>
<text x="118" y="215.5" transform="rotate(-90 118 215.5)">AOUT1</text>
<text x="121.5" y="215.5" transform="rotate(-90 121.5 215.5)">AVDD_6.5</text>
<text x="125.1" y="215.5" transform="rotate(-90 125.1 215.5)">NC</text>
<text x="128.6" y="215.5" transform="rotate(-90 128.6 215.5)">AOUT2</text>
<text x="132.1" y="215.5" transform="rotate(-90 132.1 215.5)">ACP2</text>
<text x="320.1" y="210.2" transform="rotate(-90 320.1 210.2)">PA2</text>
<text x="324.4" y="210.2" transform="rotate(-90 324.4 210.2)">PA3</text>
<text x="328.6" y="210.2" transform="rotate(-90 328.6 210.2)">PA4</text>
<text x="332.8" y="210.2" transform="rotate(-90 332.8 210.2)">PA5</text>
<text x="337.1" y="210.2" transform="rotate(-90 337.1 210.2)">PA6</text>
<text x="341.3" y="210.2" transform="rotate(-90 341.3 210.2)">PA7</text>
<text x="345.5" y="210.2" transform="rotate(-90 345.5 210.2)">PB0</text>
<text x="317.9" y="216.4" transform="rotate(-90 317.9 216.4)">8</text>
<text x="322.1" y="216.4" transform="rotate(-90 322.1 216.4)">9</text>
<text x="326.3" y="217.9" transform="rotate(-90 326.3 217.9)">10</text>
<text x="330.6" y="217.9" transform="rotate(-90 330.6 217.9)">11</text>
<text x="334.8" y="217.9" transform="rotate(-90 334.8 217.9)">12</text>
<text x="339" y="217.9" transform="rotate(-90 339 217.9)">13</text>
<text x="343.3" y="217.9" transform="rotate(-90 343.3 217.9)">14</text>
<text x="98.1" y="223.2" transform="rotate(-90 98.1 223.2)">11</text>
<text x="101.6" y="223.2" transform="rotate(-90 101.6 223.2)">12</text>
<text x="105.1" y="223.2" transform="rotate(-90 105.1 223.2)">13</text>
<text x="108.7" y="223.2" transform="rotate(-90 108.7 223.2)">14</text>
<text x="112.2" y="223.2" transform="rotate(-90 112.2 223.2)">15</text>
<text x="115.7" y="223.2" transform="rotate(-90 115.7 223.2)">16</text>
<text x="119.2" y="223.2" transform="rotate(-90 119.2 223.2)">17</text>
<text x="122.8" y="223.2" transform="rotate(-90 122.8 223.2)">18</text>
<text x="126.3" y="223.2" transform="rotate(-90 126.3 223.2)">19</text>
<text x="129.8" y="223.2" transform="rotate(-90 129.8 223.2)">20</text>
</g>
</svg>
